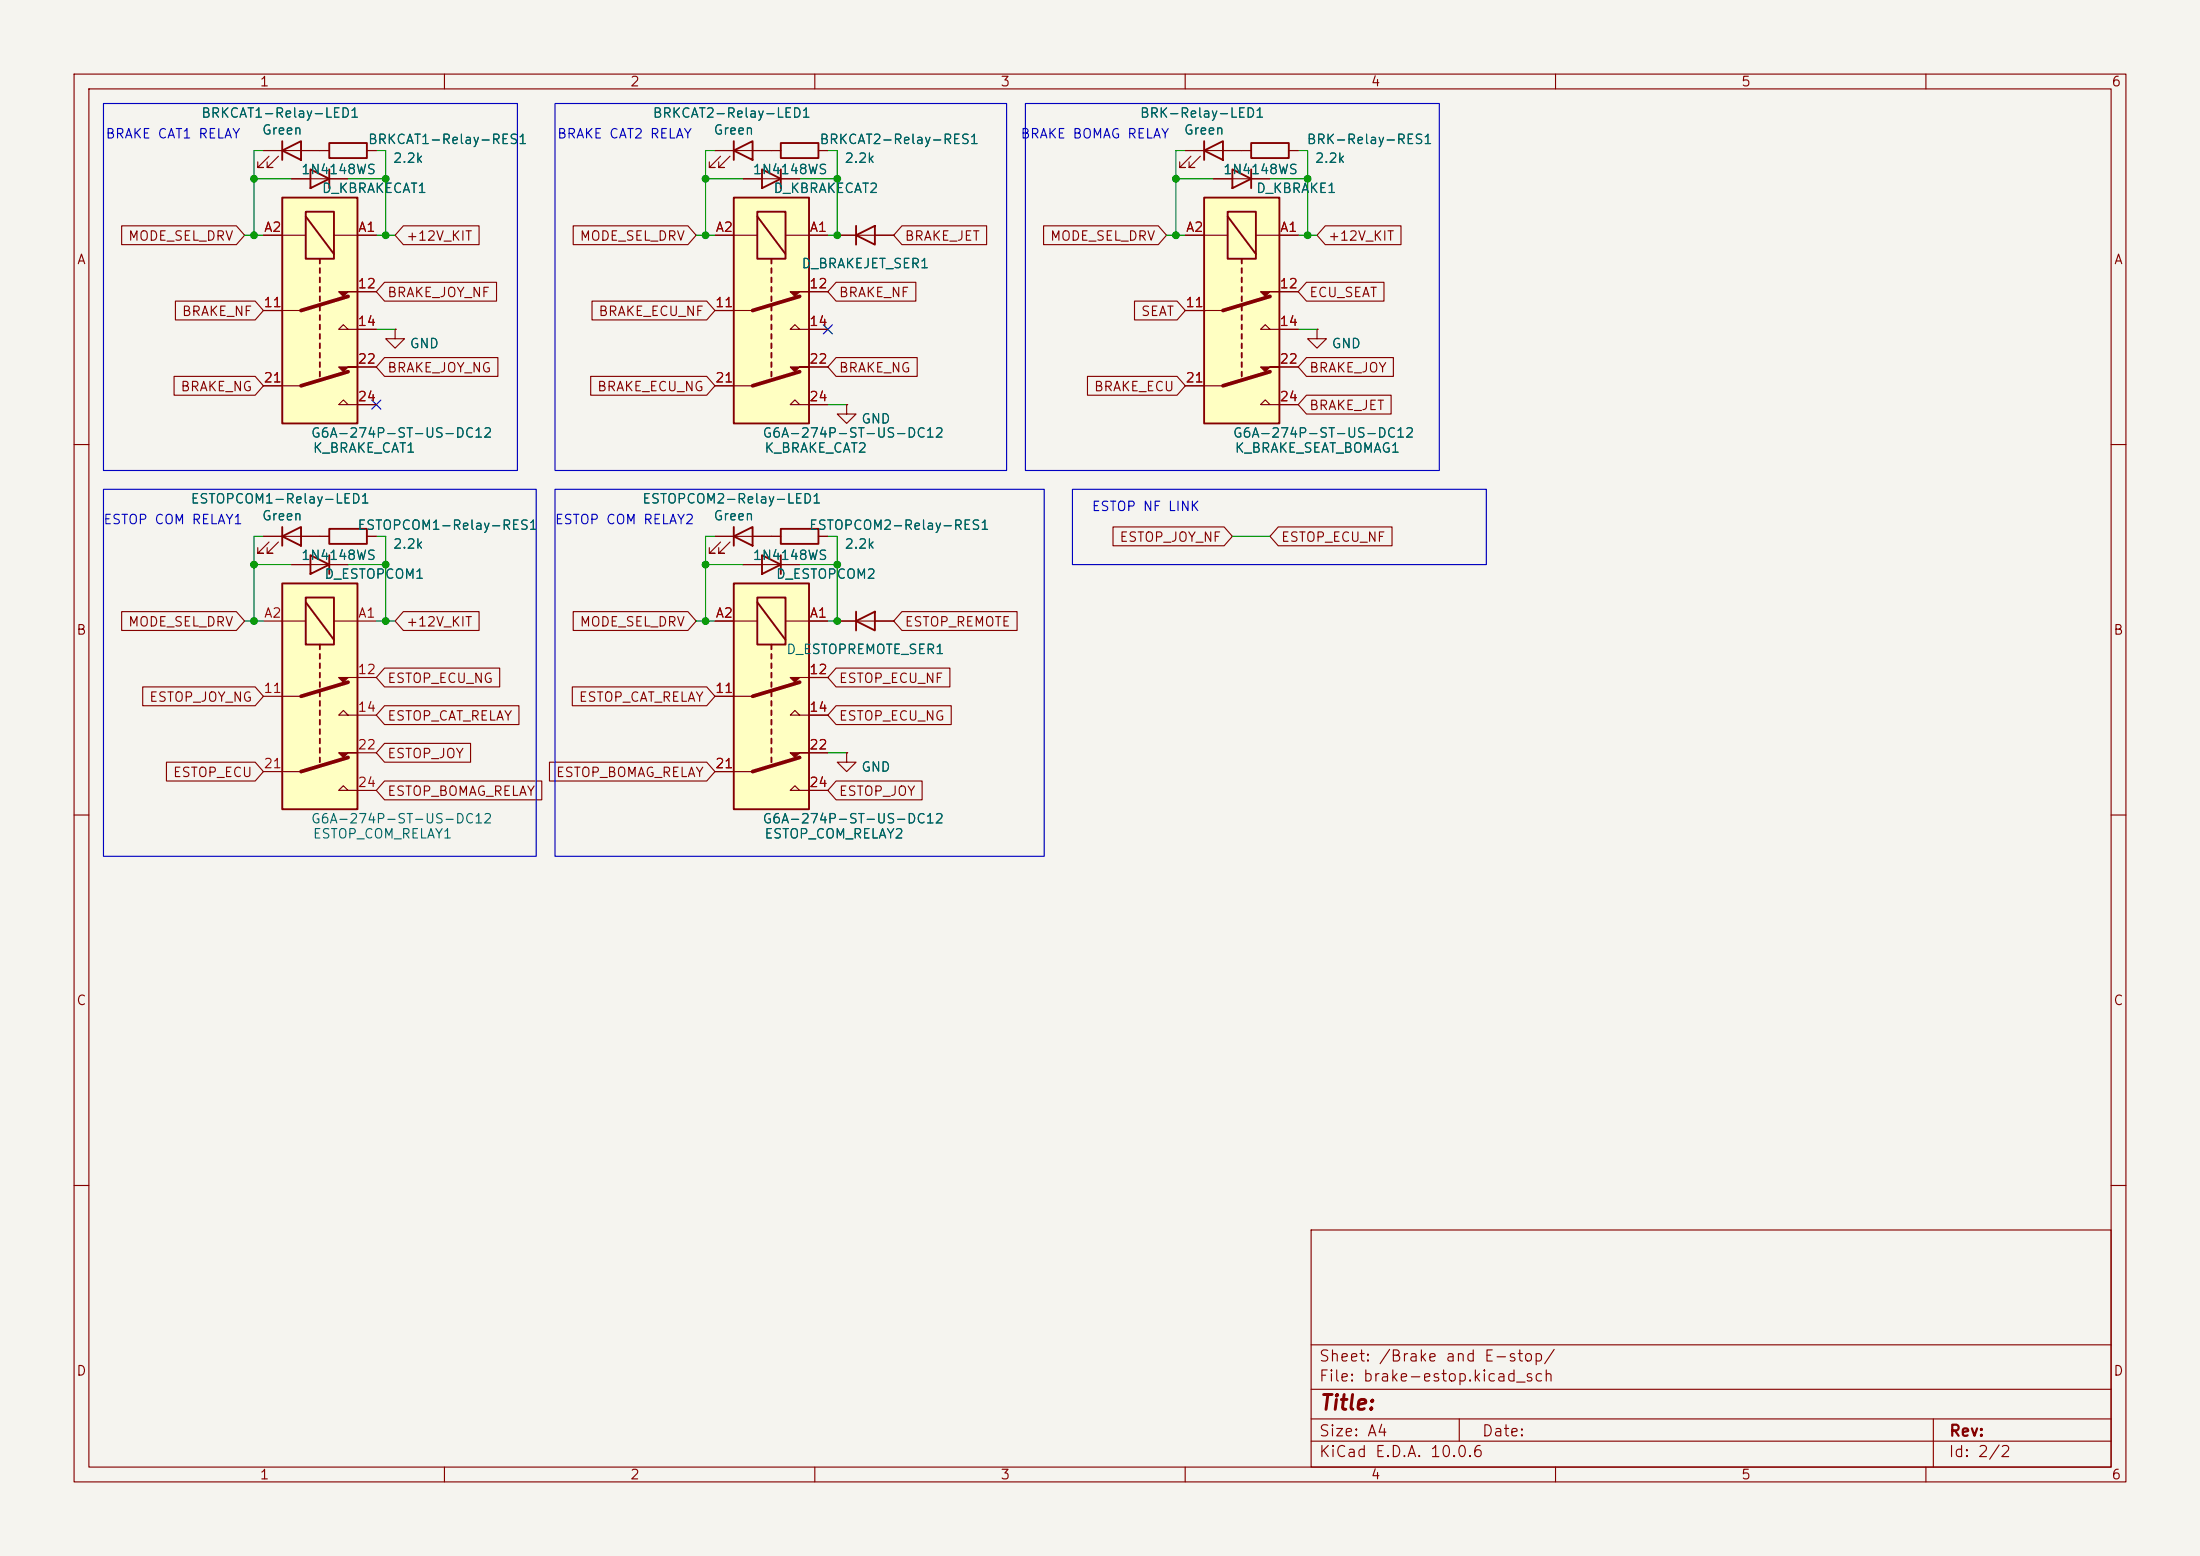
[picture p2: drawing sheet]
<svg xmlns="http://www.w3.org/2000/svg" width="297mm" height="210mm" viewBox="0 0 297 210" stroke-linecap="round" stroke-linejoin="round" font-family="sans-serif">
<path d="M0 0h297v210h-297z" fill="#f5f4ef" stroke="#f5f4ef" stroke-width=".14"/>
<g fill="none" stroke="#840000" stroke-width=".15">
<path d="M10 10h277v190h-277zM12 12h273v186h-273zM60 10v2M110 10v2M160 10v2M210 10v2M260 10v2M10 60h2M285 60h2M10 110h2M285 110h2M10 160h2"/>
<path d="M177 166h108v32h-108zM285 160h2M60 198v2M110 198v2M160 198v2M177 194.5h108M177 191.5h108M177 187.5h108M177 181.5h108M197 191.5v3M210 198v2M260 198v2"/>
<path d="M261 191.5v6.5"/>
</g>
<path d="M38.1 78.7h10.2v30.5h-10.2z" fill="#ffffc2"/>
<g fill="none" stroke="#840000" stroke-width=".25">
<path d="M168.9 19.3h5.1v2h-5.1zM38.1 78.7h10.2v30.5h-10.2zM41.3 80.6h3.8v6.4h-3.8zM41.3 81.3l3.8 5.1M43.2 87v.6M43.2 88.3v.6M43.2 89.5v.7M43.2 90.8v.6M43.2 92.1v.6M43.2 93.3v.7M43.2 94.6v.7M43.2 95.9v.6"/>
<path d="M43.2 97.2v.6M43.2 98.4v.7M43.2 99.7v.6M43.2 101v.6M43.2 102.2v.7"/>
</g>
<path d="M167.6 20.3h1.3M174 20.3h1.3M114.3 54.6v1.3h1.3l-1.3 1.3-1.3-1.3h1.3M114.3 54.6h.1M35.6 83.8h5.7M35.6 94h5M45.1 83.8h5.7M47 96.5l-.6-.6-.7 .6h5.1M48.3 91.4h2.5M35.6 104.1h5M47 106.7l-.6-.7-.7 .7h5.1M48.3 101.6h2.5" fill="none" stroke="#840000" stroke-width=".15"/>
<g fill="#840000" stroke="#840000" stroke-width=".15">
<path d="M45.7 91.4h2.6h-1.3l-.6 .7z"/>
<path d="M45.7 101.6h2.6h-1.3l-.6 .6z"/>
</g>
<path d="M47 92.1l-6.4 1.9M47 102.2l-6.4 1.9" fill="none" stroke="#840000" stroke-width=".51"/>
<path d="M99.1 26.7h10.1v30.5h-10.1z" fill="#ffffc2"/>
<g fill="none" stroke="#840000" stroke-width=".25">
<path d="M162.6 19.1v2.5M99.1 26.7h10.1v30.5h-10.1zM102.2 28.6h3.8v6.3h-3.8zM102.2 29.2l3.8 5.1M104.1 34.9v.7M104.1 36.2v.6M104.1 37.5v.6M104.1 38.7v.7M162.6 20.3l2.5-1.2v2.5zM166.4 22.9l2.5 1.2-2.5 1.3zM168.9 22.9v2.5M104.1 40v.6"/>
<path d="M104.1 41.3v.6M104.1 42.5v.7M104.1 43.8v.7M104.1 45.1v.6M104.1 46.4v.6M104.1 47.6v.7M104.1 48.9v.6M104.1 50.2v.6"/>
</g>
<path d="M96.5 31.8h5.7M106 31.8h5.8M109.2 39.4h2.6M160 20.3h7.6M160.8 21.1l-1.5 1.5h.7h-.7v-.8M162.1 21.1l-1.6 1.5h.8h-.8v-.8M163.8 24.1h7.6M96.5 41.9h5.1M96.5 52.1h5.1M107.9 44.5l-.6-.7-.6 .7h5.1M107.9 54.6l-.6-.6-.6 .6h5.1M109.2 49.5h2.6" fill="none" stroke="#840000" stroke-width=".15"/>
<g fill="#840000" stroke="#840000" stroke-width=".15">
<path d="M106.7 39.4h2.5h-1.3l-.6 .6z"/>
<path d="M106.7 49.5h2.5h-1.3l-.6 .7z"/>
</g>
<path d="M107.9 40l-6.3 1.9M107.9 50.2l-6.3 1.9" fill="none" stroke="#840000" stroke-width=".51"/>
<path d="M38.1 26.7h10.2v30.5h-10.2z" fill="#ffffc2"/>
<g fill="none" stroke="#840000" stroke-width=".25">
<path d="M38.1 19.1v2.5M44.4 19.3h5.1v2h-5.1zM99.1 19.1v2.5M38.1 26.7h10.2v30.5h-10.2zM38.1 20.3l2.5-1.2v2.5zM41.3 28.6h3.8v6.3h-3.8zM41.3 29.2l3.8 5.1M41.9 22.9l2.5 1.2-2.5 1.3zM43.2 34.9v.7M43.2 36.2v.6M43.2 37.5v.6M43.2 38.7v.7"/>
<path d="M44.4 22.9v2.5M99.1 20.3l2.5-1.2v2.5zM102.9 22.9l2.5 1.2-2.5 1.3zM105.4 22.9v2.5M115.6 31.8l2.5-1.3v2.5zM115.6 30.5v2.5M43.2 40v.6M43.2 41.3v.6M43.2 42.5v.7M43.2 43.8v.7M43.2 45.1v.6M43.2 46.4v.6"/>
<path d="M43.2 47.6v.7M43.2 48.9v.6M43.2 50.2v.6M38.1 72.4l2.5-1.3v2.6zM38.1 71.1v2.6M41.9 74.9l2.5 1.3-2.5 1.3zM44.4 71.4h5.1v2h-5.1zM44.4 74.9v2.6M99.1 72.4l2.5-1.3v2.6zM99.1 71.1v2.6M102.9 74.9l2.5 1.3-2.5 1.3zM105.4 74.9v2.6"/>
<path d="M115.6 83.8l2.5-1.2v2.5zM115.6 82.6v2.5"/>
</g>
<g fill="none" stroke="#840000" stroke-width=".15">
<path d="M35.6 31.8h5.7M35.6 20.3h8.8M36.3 21.1l-1.5 1.5h.8h-.8v-.8M37.6 21.1l-1.5 1.5h.7h-.7v-.8M39.4 24.1h7.6M45.1 31.8h5.7M48.3 39.4h2.5M49.5 20.3h1.3M96.5 20.3h7.6M97.3 21.1l-1.5 1.5h.7h-.7v-.8M98.6 21.1l-1.6 1.5h.8h-.8v-.8M100.3 24.1h7.6"/>
<path d="M113 31.8h7.6M35.6 41.9h5M35.6 52.1h5M47 44.5l-.6-.7-.7 .7h5.1M47 54.6l-.6-.6-.7 .6h5.1M48.3 49.5h2.5M53.3 44.5v1.2h1.3l-1.3 1.3-1.2-1.3h1.2M53.3 44.5h.1M177.8 44.5v1.2h1.3l-1.3 1.3-1.3-1.3h1.3M177.8 44.5h.1M35.6 72.4h8.8M36.3 73.2l-1.5 1.5h.8h-.8v-.8"/>
<path d="M37.6 73.2l-1.5 1.5h.7h-.7v-.8M39.4 76.2h7.6M49.5 72.4h1.3M96.5 72.4h7.6M97.3 73.2l-1.5 1.5h.7h-.7v-.8M98.6 73.2l-1.6 1.5h.8h-.8v-.8M100.3 76.2h7.6M113 83.8h7.6"/>
</g>
<g fill="#840000" stroke="#840000" stroke-width=".15">
<path d="M45.7 39.4h2.6h-1.3l-.6 .6z"/>
<path d="M45.7 49.5h2.6h-1.3l-.6 .7z"/>
</g>
<path d="M47 40l-6.4 1.9M47 50.2l-6.4 1.9" fill="none" stroke="#840000" stroke-width=".51"/>
<path d="M99.1 78.7h10.1v30.5h-10.1z" fill="#ffffc2"/>
<g fill="none" stroke="#840000" stroke-width=".25">
<path d="M105.4 19.3h5.1v2h-5.1zM99.1 78.7h10.1v30.5h-10.1zM105.4 71.4h5.1v2h-5.1zM102.2 80.6h3.8v6.4h-3.8zM102.2 81.3l3.8 5.1M104.1 87v.6M104.1 88.3v.6M104.1 89.5v.7M104.1 90.8v.6M104.1 92.1v.6M104.1 93.3v.7M104.1 94.6v.7"/>
<path d="M104.1 95.9v.6M104.1 97.2v.6M104.1 98.4v.7M104.1 99.7v.6M104.1 101v.6M104.1 102.2v.7"/>
</g>
<g fill="none" stroke="#840000" stroke-width=".15">
<path d="M104.1 20.3h1.3M110.5 20.3h1.3M104.1 72.4h1.3M110.5 72.4h1.3M96.5 83.8h5.7M96.5 94h5.1M106 83.8h5.8M107.9 96.5l-.6-.6-.6 .6h5.1M109.2 91.4h2.6M96.5 104.1h5.1M107.9 106.7l-.6-.7-.6 .7h5.1M109.2 101.6h2.6"/>
<path d="M114.3 101.6v1.3h1.3l-1.3 1.2-1.3-1.2h1.3M114.3 101.6h.1"/>
</g>
<g fill="#840000" stroke="#840000" stroke-width=".15">
<path d="M106.7 91.4h2.5h-1.3l-.6 .7z"/>
<path d="M106.7 101.6h2.5h-1.3l-.6 .6z"/>
</g>
<path d="M107.9 92.1l-6.3 1.9M107.9 102.2l-6.3 1.9" fill="none" stroke="#840000" stroke-width=".51"/>
<path d="M162.6 26.7h10.1v30.5h-10.1z" fill="#ffffc2"/>
<g fill="none" stroke="#840000" stroke-width=".25">
<path d="M162.6 26.7h10.1v30.5h-10.1zM165.7 28.6h3.8v6.3h-3.8zM165.7 29.2l3.8 5.1M167.6 34.9v.7M167.6 36.2v.6M167.6 37.5v.6M167.6 38.7v.7M167.6 40v.6M167.6 41.3v.6M167.6 42.5v.7M167.6 43.8v.7M167.6 45.1v.6"/>
<path d="M167.6 46.4v.6M167.6 47.6v.7M167.6 48.9v.6M167.6 50.2v.6"/>
</g>
<g fill="none" stroke="#840000" stroke-width=".15">
<path d="M16.4 30.5h15.5l1.1 1.3-1.1 1.2h-15.5zM35.6 31.8h2.5M35.6 20.3h2.5M39.4 24.1h2.5M40.6 20.3h3.8M44.4 24.1h2.6M48.3 31.8h2.5M48.3 39.4h2.5M49.5 20.3h1.3M51.9 38.1h15.1v2.5h-15.1l-1.1-1.2zM54.5 30.5h10.2v2.5h-10.2l-1.2-1.2zM77.4 30.5h15.5l1.1 1.3-1.1 1.2h-15.5z"/>
<path d="M96.5 31.8h2.6M96.5 20.3h2.6M100.3 24.1h2.6M101.6 20.3h3.8M105.4 24.1h2.5M109.2 31.8h2.6M109.2 39.4h2.6M110.5 20.3h1.3M112.9 38.1h10.7v2.5h-10.7l-1.1-1.2zM113 31.8h2.6M118.1 31.8h2.5M121.8 30.5h11.4v2.5h-11.4l-1.2-1.2z"/>
<path d="M140.9 30.5h15.5l1.1 1.3-1.1 1.2h-15.5zM160 31.8h5.7M160 20.3h2.6M163.8 24.1h2.6M165.1 20.3h3.8M168.9 24.1h2.5M169.5 31.8h5.8M172.7 39.4h2.6M174 20.3h1.3M176.4 38.1h10.4v2.5h-10.4l-1.1-1.2zM178.9 30.5h10.2v2.5h-10.2l-1.1-1.2zM23.5 50.8h10.9l1.2 1.3-1.2 1.2h-10.9z"/>
<path d="M23.7 40.6h10.7l1.2 1.3-1.2 1.3h-10.7zM35.6 41.9h2.5M35.6 52.1h2.5M48.3 44.5h2.5M48.3 49.5h2.5M48.3 54.6h2.5M51.9 48.3h15.3v2.5h-15.3l-1.1-1.3zM53.3 44.5h.1M79.7 50.8h15.7l1.1 1.3-1.1 1.2h-15.7zM79.9 40.6h15.5l1.1 1.3-1.1 1.3h-15.5zM96.5 41.9h2.6M96.5 52.1h2.6"/>
<path d="M109.2 44.5h2.6M109.2 49.5h2.6M109.2 54.6h2.6M112.9 48.3h10.9v2.5h-10.9l-1.1-1.3zM114.3 54.6h.1M146.8 50.8h12.1l1.1 1.3-1.1 1.2h-12.1zM153.2 40.6h5.7l1.1 1.3-1.1 1.3h-5.7zM160 41.9h5.1M160 52.1h5.1M171.4 44.5l-.6-.7-.6 .7h5.1M171.4 54.6l-.6-.6-.6 .6h5.1M172.7 49.5h2.6"/>
<path d="M176.4 53.3h11.4v2.6h-11.4l-1.1-1.3zM176.4 48.3h11.7v2.5h-11.7l-1.1-1.3zM177.8 44.5h.1M35.6 72.4h2.5M39.4 76.2h2.5M40.6 72.4h3.8M44.4 76.2h2.6M49.5 72.4h1.3M96.5 72.4h2.6M100.3 76.2h2.6M101.6 72.4h3.8M105.4 76.2h2.5"/>
<path d="M110.5 72.4h1.3M150.3 71.1h15l1.1 1.3-1.1 1.3h-15zM172.6 71.1h15.3v2.6h-15.3l-1.2-1.3zM16.4 82.5h15.5l1.1 1.3-1.1 1.3h-15.5zM19.3 92.7h15.1l1.2 1.3-1.2 1.3h-15.1zM51.9 90.2h15.6v2.5h-15.6l-1.1-1.3zM51.9 95.2h18.2v2.6h-18.2l-1.1-1.3zM54.5 82.5h10.2v2.6h-10.2l-1.2-1.3zM77.3 92.7h18.1l1.1 1.3-1.1 1.3h-18.1zM77.4 82.5h15.5l1.1 1.3-1.1 1.3h-15.5zM96.5 94h2.6M96.5 83.8h2.6"/>
<path d="M109.2 91.4h2.6M109.2 96.5h2.6M109.2 83.8h2.6M112.9 95.2h15.5v2.6h-15.5l-1.1-1.3zM112.9 90.2h15.3v2.5h-15.3l-1.1-1.3zM113 83.8h2.6M118.1 83.8h2.5M121.8 82.5h15.5v2.6h-15.5l-1.2-1.3zM22.5 102.9h11.9l1.2 1.2-1.2 1.3h-11.9zM51.9 100.3h11.6v2.6h-11.6l-1.1-1.3zM51.9 105.4h21.2v2.6h-21.2l-1.1-1.3zM74.2 102.9h21.2l1.1 1.2-1.1 1.3h-21.2z"/>
<path d="M96.5 104.1h2.6M109.2 101.6h2.6M109.2 106.7h2.6M112.9 105.4h11.6v2.6h-11.6l-1.1-1.3zM114.3 101.6h.1"/>
</g>
<g fill="#840000" stroke="#840000" stroke-width=".15">
<path d="M170.2 39.4h2.5h-1.3l-.6 .6z"/>
<path d="M170.2 49.5h2.5h-1.3l-.6 .7z"/>
</g>
<path d="M171.4 40l-6.3 1.9M171.4 50.2l-6.3 1.9" fill="none" stroke="#840000" stroke-width=".51"/>
<g fill="none" stroke="#009600" stroke-width=".15">
<path d="M33 31.8h2.6M34.3 24.1h5.1M35.6 20.3h-1.3v11.5M47 24.1h5.1M50.8 31.8h2.5M50.8 20.3h1.3v11.5M94 31.8h2.5M95.2 24.1h5.1M96.5 20.3h-1.3v11.5M107.9 24.1h5.1M111.8 20.3h1.2v11.5h-1.2M157.5 31.8h2.5"/>
<path d="M158.7 24.1h5.1M160 20.3h-1.3v11.5M171.4 24.1h5.1M175.3 31.8h2.5M175.3 20.3h1.2v11.5M50.8 44.5h2.5M111.8 54.6h2.5M175.3 44.5h2.5M34.3 76.2h5.1M35.6 72.4h-1.3v11.4M47 76.2h5.1M50.8 72.4h1.3v11.4"/>
<path d="M95.2 76.2h5.1M96.5 72.4h-1.3v11.4M107.9 76.2h5.1M111.8 72.4h1.2v11.4h-1.2M166.4 72.4h5M33 83.8h2.6M50.8 83.8h2.5M94 83.8h2.5M111.8 101.6h2.5"/>
</g>
<path d="M50.2 54l1.2 1.2M51.4 54l-1.2 1.2M111.2 43.8l1.2 1.3M112.4 43.8l-1.2 1.3" fill="none" stroke="#000084" stroke-width=".15"/>
<path d="M14 14h55.8v49.5h-55.8zM74.9 14h61v49.5h-61zM138.4 14h55.9v49.5h-55.9zM14 66h58.4v49.6h-58.4zM74.9 66h66.1v49.6h-66.1zM144.8 66h55.9v10.2h-55.9z" fill="none" stroke="#0000c2" stroke-width=".15"/>
<g fill="#009600" stroke="#009600" stroke-width=".14">
<circle cx="158.7" cy="31.8" r=".46"/>
<circle cx="158.7" cy="24.1" r=".46"/>
<circle cx="176.5" cy="24.1" r=".46"/>
<circle cx="176.5" cy="31.8" r=".46"/>
<circle cx="34.3" cy="76.2" r=".46"/>
<circle cx="52.1" cy="83.8" r=".46"/>
<circle cx="52.1" cy="76.2" r=".46"/>
<circle cx="34.3" cy="83.8" r=".46"/>
<circle cx="34.3" cy="24.1" r=".46"/>
<circle cx="95.2" cy="24.1" r=".46"/>
<circle cx="52.1" cy="24.1" r=".46"/>
<circle cx="95.2" cy="31.8" r=".46"/>
<circle cx="52.1" cy="31.8" r=".46"/>
<circle cx="34.3" cy="31.8" r=".46"/>
<circle cx="113" cy="31.8" r=".46"/>
<circle cx="113" cy="24.1" r=".46"/>
<circle cx="95.2" cy="76.2" r=".46"/>
<circle cx="113" cy="76.2" r=".46"/>
<circle cx="113" cy="83.8" r=".46"/>
<circle cx="95.2" cy="83.8" r=".46"/>
</g>
<text font-size="2" fill="#840000" x="178" y="190.8">Title:</text>
<g font-size="1.5" fill="#840000">
<text x="178" y="184.1">Sheet: /Brake and E-stop/</text>
<text x="178" y="186.8">File: brake-estop.kicad_sch</text>
<text x="178" y="197">KiCad E.D.A. 10.0.6</text>
<text x="178" y="194.2">Size: A4</text>
<text x="200" y="194.2">Date:</text>
<text x="263" y="197">Id: 2/2</text>
<text x="263" y="194.2">Rev:</text>
</g>
<g font-size="1.3" fill="#840000">
<text x="35" y="12">1</text>
<text x="85" y="12">2</text>
<text x="135" y="12">3</text>
<text x="185" y="12">4</text>
<text x="235" y="12">5</text>
<text x="285" y="12">6</text>
<text x="10.3" y="36">A</text>
<text x="17.2" y="32.8">MODE_SEL_DRV</text>
<text x="54.7" y="32.8">+12V_KIT</text>
<text x="78.2" y="32.8">MODE_SEL_DRV</text>
<text x="122.1" y="32.8">BRAKE_JET</text>
<text x="141.7" y="32.8">MODE_SEL_DRV</text>
<text x="179.2" y="32.8">+12V_KIT</text>
<text x="285.3" y="36">A</text>
<text x="52.2" y="40.4">BRAKE_JOY_NF</text>
<text x="113.2" y="40.4">BRAKE_NF</text>
<text x="176.7" y="40.4">ECU_SEAT</text>
<text x="24.5" y="43">BRAKE_NF</text>
<text x="80.7" y="43">BRAKE_ECU_NF</text>
<text x="153.9" y="43">SEAT</text>
<text x="24.3" y="53.1">BRAKE_NG</text>
<text x="52.2" y="50.6">BRAKE_JOY_NG</text>
<text x="80.5" y="53.1">BRAKE_ECU_NG</text>
<text x="113.2" y="50.6">BRAKE_NG</text>
<text x="147.6" y="53.1">BRAKE_ECU</text>
<text x="176.7" y="50.6">BRAKE_JOY</text>
<text x="176.7" y="55.7">BRAKE_JET</text>
<text x="151" y="73.4">ESTOP_JOY_NF</text>
<text x="172.9" y="73.4">ESTOP_ECU_NF</text>
<text x="10.2" y="86">B</text>
<text x="17.2" y="84.9">MODE_SEL_DRV</text>
<text x="54.7" y="84.9">+12V_KIT</text>
<text x="78.2" y="84.9">MODE_SEL_DRV</text>
<text x="122.1" y="84.9">ESTOP_REMOTE</text>
<text x="285.2" y="86">B</text>
<text x="20.1" y="95">ESTOP_JOY_NG</text>
<text x="52.2" y="92.5">ESTOP_ECU_NG</text>
<text x="78.1" y="95">ESTOP_CAT_RELAY</text>
<text x="113.2" y="92.5">ESTOP_ECU_NF</text>
<text x="52.2" y="97.6">ESTOP_CAT_RELAY</text>
<text x="113.2" y="97.6">ESTOP_ECU_NG</text>
<text x="23.3" y="105.2">ESTOP_ECU</text>
<text x="52.2" y="102.7">ESTOP_JOY</text>
<text x="52.2" y="107.7">ESTOP_BOMAG_RELAY</text>
<text x="75" y="105.2">ESTOP_BOMAG_RELAY</text>
<text x="113.2" y="107.7">ESTOP_JOY</text>
<text x="10.2" y="136">C</text>
<text x="285.2" y="136">C</text>
<text x="10.2" y="186">D</text>
<text x="285.2" y="186">D</text>
<text x="35" y="200">1</text>
<text x="85" y="200">2</text>
<text x="135" y="200">3</text>
<text x="185" y="200">4</text>
<text x="235" y="200">5</text>
<text x="285" y="200">6</text>
</g>
<g font-size="1.3" fill="#006464">
<text x="27.1" y="16.2">BRKCAT1-Relay-LED1</text>
<text x="88" y="16.2">BRKCAT2-Relay-LED1</text>
<text x="153.8" y="16.2">BRK-Relay-LED1</text>
<text x="35.3" y="18.5">Green</text>
<text x="40.6" y="23.8">1N4148WS</text>
<text x="49.6" y="19.8">BRKCAT1-Relay-RES1</text>
<text x="53" y="22.3">2.2k</text>
<text x="96.2" y="18.5">Green</text>
<text x="101.5" y="23.8">1N4148WS</text>
<text x="110.6" y="19.8">BRKCAT2-Relay-RES1</text>
<text x="113.9" y="22.3">2.2k</text>
<text x="159.7" y="18.5">Green</text>
<text x="165" y="23.8">1N4148WS</text>
<text x="176.3" y="19.8">BRK-Relay-RES1</text>
<text x="177.4" y="22.3">2.2k</text>
<text x="43.4" y="26.4">D_KBRAKECAT1</text>
<text x="104.3" y="26.4">D_KBRAKECAT2</text>
<text x="169.5" y="26.4">D_KBRAKE1</text>
<text x="108.1" y="36.5">D_BRAKEJET_SER1</text>
<text x="55.2" y="47.3">GND</text>
<text x="179.7" y="47.3">GND</text>
<text x="41.9" y="59.4">G6A-274P-ST-US-DC12</text>
<text x="102.9" y="59.4">G6A-274P-ST-US-DC12</text>
<text x="116.2" y="57.5">GND</text>
<text x="166.4" y="59.4">G6A-274P-ST-US-DC12</text>
<text x="42.1" y="61.4">K_BRAKE_CAT1</text>
<text x="103.1" y="61.4">K_BRAKE_CAT2</text>
<text x="166.6" y="61.4">K_BRAKE_SEAT_BOMAG1</text>
<text x="25.7" y="68.3">ESTOPCOM1-Relay-LED1</text>
<text x="35.3" y="70.6">Green</text>
<text x="48.2" y="71.8">ESTOPCOM1-Relay-RES1</text>
<text x="86.6" y="68.3">ESTOPCOM2-Relay-LED1</text>
<text x="96.2" y="70.6">Green</text>
<text x="109.1" y="71.8">ESTOPCOM2-Relay-RES1</text>
<text x="40.6" y="75.9">1N4148WS</text>
<text x="53" y="74.4">2.2k</text>
<text x="101.5" y="75.9">1N4148WS</text>
<text x="113.9" y="74.4">2.2k</text>
<text x="43.7" y="78.4">D_ESTOPCOM1</text>
<text x="104.7" y="78.4">D_ESTOPCOM2</text>
<text x="106.1" y="88.6">D_ESTOPREMOTE_SER1</text>
<text x="116.2" y="104.5">GND</text>
<text x="41.9" y="111.5">G6A-274P-ST-US-DC12</text>
<text x="42.1" y="113.5">ESTOP_COM_RELAY1</text>
<text x="102.9" y="111.5">G6A-274P-ST-US-DC12</text>
<text x="103.1" y="113.5">ESTOP_COM_RELAY2</text>
</g>
<g font-size="1.3" fill="#0000c2">
<text x="14.2" y="19">BRAKE CAT1 RELAY</text>
<text x="75.1" y="19">BRAKE CAT2 RELAY</text>
<text x="137.7" y="19">BRAKE BOMAG RELAY</text>
<text x="13.9" y="71.1">ESTOP COM RELAY1</text>
<text x="74.8" y="71.1">ESTOP COM RELAY2</text>
<text x="147.3" y="69.3">ESTOP NF LINK</text>
</g>
<g font-size="1.3" fill="#a90000">
<text x="35.6" y="31.6">A2</text>
<text x="48.3" y="31.6">A1</text>
<text x="96.5" y="31.6">A2</text>
<text x="109.2" y="31.6">A1</text>
<text x="160" y="31.6">A2</text>
<text x="172.7" y="31.6">A1</text>
<text x="35.5" y="41.8">11</text>
<text x="48.2" y="39.2">12</text>
<text x="96.5" y="41.8">11</text>
<text x="109.2" y="39.2">12</text>
<text x="160" y="41.8">11</text>
<text x="172.7" y="39.2">12</text>
<text x="48.2" y="44.3">14</text>
<text x="109.2" y="44.3">14</text>
<text x="172.7" y="44.3">14</text>
<text x="35.5" y="51.9">21</text>
<text x="48.2" y="49.4">22</text>
<text x="96.5" y="51.9">21</text>
<text x="109.2" y="49.4">22</text>
<text x="160" y="51.9">21</text>
<text x="172.7" y="49.4">22</text>
<text x="48.2" y="54.5">24</text>
<text x="109.2" y="54.5">24</text>
<text x="172.7" y="54.5">24</text>
<text x="35.6" y="83.7">A2</text>
<text x="48.3" y="83.7">A1</text>
<text x="96.5" y="83.7">A2</text>
<text x="109.2" y="83.7">A1</text>
<text x="35.5" y="93.8">11</text>
<text x="48.2" y="91.3">12</text>
<text x="96.5" y="93.8">11</text>
<text x="109.2" y="91.3">12</text>
<text x="48.2" y="96.4">14</text>
<text x="48.2" y="101.5">22</text>
<text x="109.2" y="96.4">14</text>
<text x="109.2" y="101.5">22</text>
<text x="35.5" y="104">21</text>
<text x="48.2" y="106.5">24</text>
<text x="96.5" y="104">21</text>
<text x="109.2" y="106.5">24</text>
</g>
</svg>
